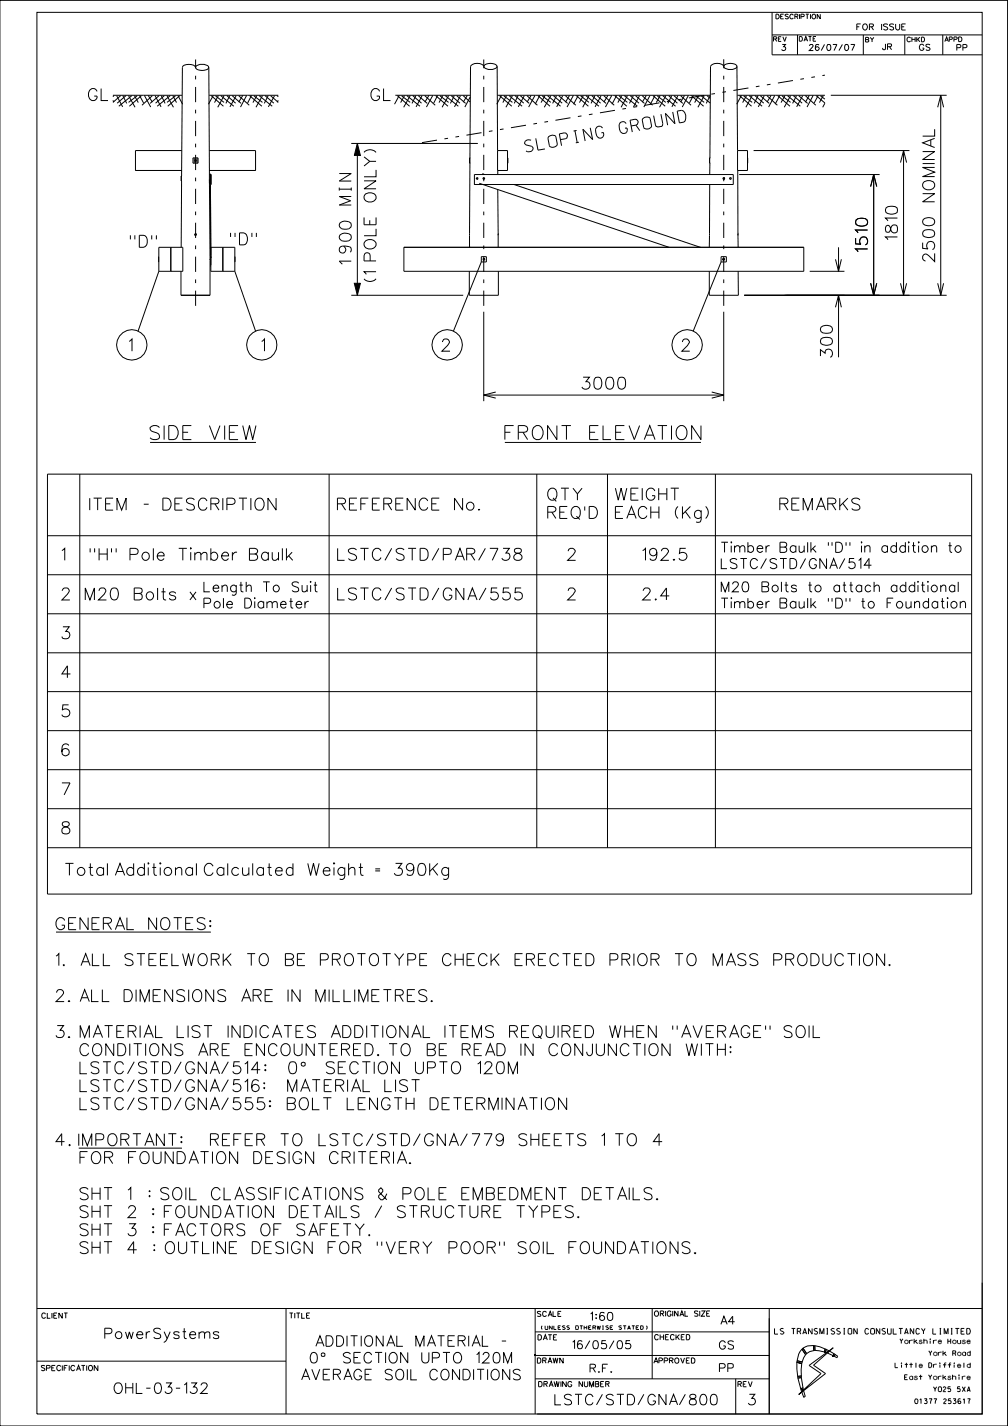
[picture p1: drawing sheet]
<svg xmlns="http://www.w3.org/2000/svg" width="210mm" height="297mm" viewBox="0 0 210 297" stroke-linecap="round" stroke-linejoin="round" font-family="sans-serif">
<g fill="none" stroke="#000" stroke-width=".21">
<path d="M0 .1h209.9v296.9h-209.9zM7.7 2.6h196.9v291.9h-196.9zM23.5 19.8h14.4M23.7 19.9l-.2 .2M24.3 20l1.3 2.3M25.1 19.9l-1.6 1.4M25.6 19.9l.8 1.6M26.2 19.9l-1.8 1.6M26.8 19.9l1.3 2.4M27.5 19.9l-2.8 2.2M28 19.9l.8 1.5M28.6 20l-1.8 1.3"/>
<path d="M29.1 19.9l.8 1.6M29.4 19.9l-2.4 2.2M30.1 19.9l1.3 2.4M30.9 19.9l.8 1.4M31.7 19.9l-2.1 2M32.3 20l1.3 2.3M33.1 19.9l-1.8 1.6M33.6 19.9l.8 1.6M34.2 19.9l-1.8 1.6M34.8 19.9l1.3 2.4M35.5 19.9l-2.7 2.2M36 19.9l.8 1.5"/>
<path d="M36.6 20l-1.8 1.3M37.1 19.9l.9 1.8M37.4 19.9l-2.4 2.2M40.8 14a1.91 1.91 0 0 0-2.7-.2l-.4 37.7M40.8 13.8a2.25 2.25 0 0 1 2.6 0l.1 .2a1.74 1.74 0 0 1-2.2 .6l-.5-.4zM43.5 14l.1 22.2M43.6 19.8h14.4M44 19.9l2.6 2.2M44.4 19.9l-1 1.8M44.9 20l1.8 1.3M45.5 19.9l-.8 1.5M46 19.9l2.7 2.2"/>
<path d="M46.7 19.9l-1.3 2.4M47.3 19.9l1.8 1.6M47.9 19.9l-.8 1.6M48.4 19.9l1.8 1.6M49.2 20l-1.3 2.3M49.7 19.9l2.2 2M50.6 19.9l-.9 1.4M51.4 19.9l-1.3 2.4M52 19.9l2.6 2.2M52.4 19.9l-.8 1.6M52.9 20l1.8 1.3M53.5 19.9l-.8 1.5"/>
<path d="M54 19.9l2.7 2.2M54.7 19.9l-1.4 2.4M55.2 19.9l1.8 1.6M55.9 19.9l-.8 1.6M56.4 19.9l1.6 1.4M57.2 20l-1.3 2.3M57.7 19.9l.3 .2M82.4 19.8h15.5M82.8 19.9l2.5 2.2M83.2 19.9l-1 1.8M83.7 20l1.8 1.3M84.3 19.9l-.8 1.5"/>
<path d="M84.8 19.9l2.7 2.2M85.5 19.9l-1.4 2.4M86 19.9l1.8 1.6M86.6 19.9l-.8 1.6M87.1 19.9l1.9 1.6M87.9 20l-1.2 2.3M88.5 19.9l2.2 2M89.3 19.9l-.8 1.4M90.2 19.9l-1.4 2.4M90.8 19.9l2.5 2.2M91.2 19.9l-.8 1.6M91.7 20l1.8 1.3"/>
<path d="M92.2 19.9l-.7 1.5M92.8 19.9l2.7 2.2M93.5 19.9l-1.4 2.4M94 19.9l1.8 1.6M94.6 19.9l-.8 1.6M95.1 19.9l1.9 1.6M95.9 20l-1.2 2.3M96.5 19.9l1.4 1.3M97.4 19.9l-.9 1.4M100.8 13.8a1.81 1.81 0 0 0-2.8 0l-.2 34.9M101.1 13.5a2 2 0 0 1 2.5 .3 1.86 1.86 0 0 1-2.7 .2v-.3zM103.6 13.8l.1 17.6"/>
<path d="M103.6 19.8h44.3M104.1 19.9l2.5 2.2M104.5 19.9l-1 1.8M105 20l1.7 1.3M105.5 19.9l-.7 1.5M106.1 19.9l2.7 2.2M106.7 19.9l-1.3 2.4M107.3 19.9l1.8 1.6M107.9 19.9l-.8 1.6M108.4 19.9l1.9 1.6M109.2 20l-1.2 2.3M109.8 19.9l2.2 2"/>
<path d="M110.6 19.9l-.8 1.4M111.4 19.9l-1.3 2.4M112.1 19.9l2.5 2.2M112.5 19.9l-1 1.8M113 20l1.7 1.3M113.5 19.9l-.8 1.5M114.1 19.9l2.7 2.2M114.7 19.9l-1.3 2.4M115.3 19.9l1.8 1.6M115.9 19.9l-.8 1.6M116.4 19.9l1.9 1.6M117.2 20l-1.2 2.3"/>
<path d="M117.8 19.9l2.2 2M118.6 19.9l-.8 1.4M119.4 19.9l-1.3 2.4M120.1 19.9l2.5 2.2M120.5 19.9l-1 1.8M121 20l1.7 1.3M121.5 19.9l-.8 1.5M122.1 19.9l2.7 2.2M122.7 19.9l-1.3 2.4M123.3 19.9l1.8 1.6M123.9 19.9l-.8 1.6M124.4 19.9l1.9 1.6"/>
<path d="M125.2 20l-1.2 2.3M125.8 19.9l2.2 2M126.6 19.9l-.8 1.4M127.4 19.9l-1.3 2.4M128.1 19.9l2.5 2.2M128.5 19.9l-1 1.8M129 20l1.7 1.3M129.5 19.9l-.8 1.5M130.1 19.9l2.7 2.2M130.7 19.9l-1.3 2.4M131.3 19.9l1.8 1.6M131.9 19.9l-.8 1.6"/>
<path d="M132.4 19.9l1.9 1.6M133.2 20l-1.2 2.3M133.8 19.9l2.2 2M134.6 19.9l-.8 1.4M135.4 19.9l-1.3 2.4M136 19.9l2.6 2.2M136.5 19.9l-1 1.8M136.9 20l1.8 1.3M137.5 19.9l-.8 1.5M138.1 19.9l2.6 2.2M138.7 19.9l-1.3 2.4M139.3 19.9l1.8 1.6"/>
<path d="M139.9 19.9l-.8 1.6M140.4 19.9l1.9 1.6M141.2 20l-1.2 2.3M141.8 19.9l2.2 2M142.6 19.9l-.8 1.4M143.4 19.9l-1.3 2.4M144 19.9l2.6 2.2M144.5 19.9l-.9 1.6M144.9 20l1.8 1.3M145.5 19.9l-.8 1.5M146.1 19.9l1.8 1.6M146.7 19.9l-1.3 2.4"/>
<path d="M147.3 19.9l.6 .6M147.9 19.9l-.8 1.6M150.8 13.8a1.81 1.81 0 0 0-2.8 0l-.1 19.1M151 13.5l.7-.3h.9a.75 .75 0 0 1 .9 .8 2.25 2.25 0 0 1-2.6 0l-.1-.2zM153.5 13.8l.2 17.6M153.6 19.8h18.3M154.1 19.9l2.5 2.2M154.5 19.9l-1 1.8M154.9 20l1.8 1.3M155.5 19.9l-.8 1.5M156.1 19.9l2.7 2.2M156.7 19.9l-1.3 2.4"/>
<path d="M157.3 19.9l1.8 1.6M157.9 19.9l-.8 1.6M158.4 19.9l1.9 1.6M159.2 20l-1.2 2.3M159.8 19.9l2.2 2M160.6 19.9l-.8 1.4M160.9 7.3h43.7M160.9 2.6v8.8h43.7M161.4 19.9l-1.3 2.4M162 19.9l2.6 2.2M162.5 19.9l-1 1.8M162.9 20l1.8 1.3"/>
<path d="M163.5 19.9l-.8 1.5M164.1 19.9l2.6 2.2M164.7 19.9l-1.3 2.4M165.3 19.9l1.8 1.6M165.9 19.9l-.8 1.6M166.1 7.3v4.1M166.4 19.9l1.9 1.6M167.2 20l-1.2 2.3M167.8 19.9l2.2 2M168.6 19.9l-.8 1.4M169.4 19.9l-1.3 2.4M170 19.9l1.9 1.6"/>
<path d="M170.5 19.9l-.9 1.6M170.9 20l1 .6M171.5 19.9l-.8 1.5M173.1 19.8h24.1M179.9 7.3v4.1M188.5 7.3v4.1M196 19.8v41.7M196.4 7.3v4.1M23.5 20.9l.2 .4M37.9 31.4h-9.7v4.1h9.6M37.9 36.6h-.2v1.1h.2M40.2 32.9h1.1v1.1h-1.1z"/>
<path d="M40.5 32.9v1.1M41 32.9v1.1M43.6 31.4h9.6v4.1h-9.6M43.6 36.2h.2v2.2M43.6 36.2v2h.2M43.6 37.4l.2 16.4M43.8 36.4h.2v2h-.2M43.8 38.4l.1 16.8M43.8 38.4l.1 14.8M58 20.9l-.3 .4M73.2 29.9h26.4M74.4 29.9v31.6"/>
<path d="M97.9 20.2l-1.1 2.1M98 32.9h-.2v1.1h.2M98.8 36.4h54v2h-54zM99.8 38.2l39.6 13.3M100.5 36.2l.4 .2M100.5 36.2v.2M100.5 36.2h.1M103.7 31.4h2v4.1h-2zM103.7 39.5l.1 9.2M103.7 35.5v.9M105.7 32.9v1.1M107.1 38.4l38.8 13.1"/>
<path d="M147.9 32.9v1.1M147.9 38.4l-.1 10.3M147.9 34v2.4M148 32.9h-.2v1.1h.2M150.8 37l.1 .1v.2M153.7 31.4h2v4.1h-2zM153.7 35.5v13.2M154 36.4h29.2M155.7 32.9v1.1M157 31.4h32.5M171.9 21.5l-.5 .8M181.4 38.9l.6-2.5 .7 2.5"/>
<path d="M182 36.4v25.1M187.6 33.9l.6-2.5 .7 2.5M188.2 31.4v30.1M195.4 22.3l.6-2.5 .6 2.5M33.1 56.5l-4.3 12.5M33.1 51.5h5v5h-5zM33.1 53.5v1.1M35.6 51.5v5M37.7 56.5v5M43.8 53.8v7.7M43.8 55.4h.1M43.8 53.9h.1"/>
<path d="M43.9 53.4v.4zM43.9 51.5h5v5h-5zM43.9 53.4h.1M46.4 51.5v5M48.9 56.5l4.3 12.5M48.9 53.5v1.1M84.1 51.5h83.4v5h-83.4zM97.8 56.5v5h6v-5M97.8 48.7v2.8M97.8 48.7l.1 .1M100.3 54.6l-5.8 14.4M100.3 53.5h1v1.1h-1z"/>
<path d="M103.8 48.7v.4M103.8 48.7v2.8M103.8 48.7h.1M147.8 56.5v5h6v-5M147.8 48.7v2.8M147.8 48.7l.1 .1M150.2 54.6l-5.8 14.4M150.2 53.5h1.1v1.1h-1.1zM150.7 53.9l-.1 .1 .1 .2M150.7 54.2h.1M150.9 53.8l-.3 .1 .1 .3M150.9 53.8v.1"/>
<path d="M153.7 48.7v.4M153.7 48.7l.1 2.8M153.7 48.7h.1M168.7 56.5h7.2M174.1 54l.6 2.5 .6-2.5M174.7 51.5v5M181.4 59l.6 2.5 .7-2.5M187.6 59l.6 2.5 .7-2.5M195.4 59l.6 2.5 .6-2.5M37.7 61.5h3.1M37.7 61.5h6.1M40.8 61.5h3"/>
<path d="M40.8 61.5h.1M73.2 61.5h23.3M100.8 64.9v18.7M150.8 64.9v18.7M155.1 61.5h42.1M174.1 64l.6-2.5 .6 2.5M174.7 61.5v12.9M9.9 98.8h192.5v87.4h-192.5zM16.6 98.8v77.8M31.3 92.1h22M68.6 98.8v77.8M100.8 82.3h50"/>
<path d="M103.3 81.7l-2.5 .6 2.5 .6M105.2 92.1h40.8M111.8 98.8v77.8M126.6 98.8v77.8M148.3 81.7l2.5 .6-2.5 .6M149 98.8v77.8M9.9 111.6h192.5M9.9 119.7h192.5M39.7 114.1l.2 .1-.2 .1zM152.3 112.8v.3zM179.5 112.8v.3zM189.2 112.9h.2l-.1 .2z"/>
<path d="M191.4 112.8l.1 .1-.1 .2zM9.9 127.8h192.5M9.9 136h192.5M53.1 124.5v.2zM64.6 121.2h.2zM152.3 124.5v.2zM191.2 121.1v.2zM193.3 121.1v.2zM197.4 124.5l.1 .1-.1 .1zM9.9 144h192.5M9.9 152.2h192.5M9.9 160.3h192.5"/>
<path d="M9.9 168.4h192.5M9.9 176.6h192.5M30.9 179.7l.1 .1-.1 .1zM33.4 179.7l.1 .1-.1 .1-.1-.1zM69.5 179.8l.1-.1 .1 .1-.1 .1zM11.7 194.1h32.2M16.4 239.1h21.5M52.4 228.6h-1.2l-.1 1.1a.9 .9 0 0 1 1.4 0 .9 .9 0 0 1-.2 1.3 .9 .9 0 0 1-1.3-.3M53.9 225.2a.72 .72 0 0 0-.7-.3 .72 .72 0 0 0-.6 .5 1.74 1.74 0 0 0 .2 1.8 .78 .78 0 0 0 1.1-.3 .78 .78 0 0 0-.5-1.1 .78 .78 0 0 0-1 .8M54.2 222.8h-1.8l1.2-1.7v2.5M7.7 272.5h196.9M59.6 272.5v22"/>
<path d="M111.5 277.4h48.8M111.5 272.5v22M135.9 272.5v14.7M160.3 272.5v22M204.6 267.2v27.3h-92.7M7.7 283.5h51.9M111.5 282.3h48.8M111.5 287.2h48.8M153.3 287.2v7.3M153.7 288.3l.7-.1v-.3l-.7-.2v1.1M155.5 287.7h-.7v1.1M155.9 287.7l.4 1.1 .4-1.1"/>
<path d="M166 283.7l.2 3M166 283.7l1 .3M166 283.7h.1M166.1 283.4l-.1 .3M166.1 283.4h.1M166.1 283.4l1 .3M166.2 286.7h.1M166.2 286.7v.3M166.2 287h.1M166.2 287l.6 2.3M166.8 289.3h.1M166.8 289.3l.1 .2"/>
<path d="M166.9 289.5h.1M166.9 286.6h.1M166.9 286.6l-.7 .1M166.9 286.6v.3M166.9 286.9h.1M166.9 286.9l-.7 .1M166.9 286.9l.4 2.1M167 284l-.1 2.6M167 284h.1M167.1 281l-.7 1-.3 1.4M167.1 281l.7 1.1M167.1 281h.1"/>
<path d="M167.1 283.7h.1M167.1 283.7l-.1 .3M167.3 280.8l-.2 .2M167.3 280.8h.1M167.3 280.8l.7 1.1M167.3 289h.1M167.3 289l-.5 .3M167.3 289v.3M167.3 289.3h.1M167.3 289.3l-.4 .2M167.3 289.3l.1 .2-.4 .3-.1-.3M167.5 291h.1"/>
<path d="M167.8 290.8l-.4-1.2-.4 .3 .5 1.1M167.8 290.8l-.3 .2M167.8 290.8h.1M167.8 282.1l-.7 1.6M167.8 282.1h.1M168 281.9h.1M168 281.9l-.2 .2M168.6 284.4l5-3.7-4.1 3.6 2.5 1.8-5.6 4.3 4.7-4.3zM169.5 280.2l-1.2 .1-1 .5M169.5 280.2v1.1M169.5 280.2h.1M169.5 280.2l.2 .1"/>
<path d="M169.5 281.3l-.8 .2-.7 .4M169.5 281.3h.1M169.7 280.3l2.2 .7M169.7 280.3h.1M169.7 280.3l.1 1M169.8 281.3l2 .3M169.8 281.3h.1M169.8 281.3h-.3M171.8 281.6l.2 .1M171.9 281h.1M171.9 281l-.1 .6M171.9 281h.2"/>
<path d="M172 281.7h.1M172.1 281l-.1 .7M172.1 281h.1M172.1 281l.6 .3-.5 .4h-.2M173.6 282.4h.1M173.6 282.4l.2 .1M173.7 281.9h.1M173.7 281.9l-.9-.5-.4 .4 1.2 .6M173.7 281.9l-.1 .5M173.7 281.9l.3 .2M173.8 282.5h.1M173.8 282.5l.6 .3"/>
<path d="M174 282.1h.1M174 282.1l-.2 .4M174 282.1l.5 .4M174.4 282.8h.1M174.5 282.5h.1M174.5 282.5l-.1 .3"/>
<circle cx="40.7" cy="33.4" r=".2"/>
<circle cx="99.4" cy="37.2" r=".17"/>
<circle cx="100.8" cy="37.2" r=".19"/>
<circle cx="150.8" cy="37.2" r=".19"/>
<circle cx="152.2" cy="37.2" r=".17"/>
<circle cx="40.8" cy="48.9" r=".2"/>
<circle cx="100.8" cy="54" r=".2"/>
<circle cx="150.8" cy="54" r=".18"/>
<circle cx="27.5" cy="71.8" r="3.2"/>
<circle cx="54.6" cy="71.8" r="3.2"/>
<circle cx="93.2" cy="71.8" r="3.2"/>
<circle cx="143.2" cy="71.8" r="3.2"/>
</g>
<g fill="#000">
<path d="M111.3 282.2h.3v.3h-.3z" fill-rule="evenodd"/>
<path d="M171.6 281.4h.3v.3h-.3z" fill-rule="evenodd"/>
<path d="M173.4 282.2h.3v.3h-.3z" fill-rule="evenodd"/>
</g>
<path d="M40.8 63.7v-51.3M100.8 63.7v-51.3M150.8 63.7v-51.3" fill="none" stroke="#000" stroke-width=".21" stroke-dasharray="3.2 1.6 .8 1.6" stroke-linecap="butt"/>
<path d="M74.4 29.9l.7 2.5h-1.3zM73.8 59h1.3l-.7 2.5z" fill="#000" stroke="#000" stroke-width=".21"/>
<path d="M87.9 29.7l84-14" fill="none" stroke="#000" stroke-width=".21" stroke-dasharray="3.2 1.6 .8 1.6 .8 1.6" stroke-linecap="butt"/>
<g font-size="2.9">
<text x="31.3" y="91.6">SIDE VIEW</text>
<text x="105.2" y="91.6">FRONT ELEVATION</text>
</g>
<g font-size="2.5">
<text x="18.5" y="20.9">GL</text>
<text x="77.3" y="20.9">GL</text>
<text x="126.8" y="28.4" transform="rotate(-11 126.8 28.4)">G R O U N D</text>
<text x="109.7" y="31.7" transform="rotate(-11 109.7 31.7)">S L O P I N G</text>
<text x="27.1" y="51.5">&quot;D&quot;</text>
<text x="47.9" y="51">&quot;D&quot;</text>
<text x="180.8" y="52.4" transform="rotate(-90 180.8 52.4)">1510</text>
<text x="187" y="49.9" transform="rotate(-90 187 49.9)">1810</text>
<text x="73.2" y="55.2" transform="rotate(-90 73.2 55.2)">1900 MIN</text>
<text x="78.4" y="58.7" transform="rotate(-90 78.4 58.7)">(1 POLE ONLY)</text>
<text x="194.7" y="54.5" transform="rotate(-90 194.7 54.5)">2500 NOMINAL</text>
<text x="26.9" y="73.1">1</text>
<text x="54.5" y="73.1">1</text>
<text x="92.1" y="73.1">2</text>
<text x="142.1" y="73.1">2</text>
<text x="173.4" y="74.4" transform="rotate(-90 173.4 74.4)">300</text>
<text x="121.2" y="81">3000</text>
<text x="18.7" y="106.3">ITEM - DESCRIPTION</text>
<text x="70.3" y="106.3">REFERENCE No.</text>
<text x="114.1" y="104.2">QTY</text>
<text x="114.1" y="108">REQ’D</text>
<text x="128.2" y="104.2">WEIGHT</text>
<text x="128.2" y="108">EACH (Kg)</text>
<text x="162.5" y="106.3">REMARKS</text>
<text x="12.9" y="116.7">1</text>
<text x="18.7" y="116.7">&quot;H&quot; Pole Timber Baulk</text>
<text x="70.3" y="116.7">LSTC/STD/PAR/738</text>
<text x="118.3" y="116.7">2</text>
<text x="133.9" y="116.7">192.5</text>
<text x="12.9" y="124.9">2</text>
<text x="17.8" y="124.9">M20 Bolts x</text>
<text x="70.3" y="124.9">LSTC/STD/GNA/555</text>
<text x="118.3" y="124.9">2</text>
<text x="133.9" y="124.9">2.4</text>
<text x="12.9" y="133.1">3</text>
<text x="12.9" y="141.2">4</text>
<text x="12.9" y="149.3">5</text>
<text x="12.9" y="157.4">6</text>
<text x="12.9" y="165.5">7</text>
<text x="12.9" y="173.7">8</text>
<text x="13.6" y="182.3">Total Additional Calculated Weight = 390Kg</text>
<text x="11.7" y="193.6">GENERAL NOTES:</text>
<text x="11.7" y="201.1">1.</text>
<text x="16.9" y="201.1">ALL STEELWORK TO BE PROTOTYPE CHECK ERECTED PRIOR TO MASS PRODUCTION.</text>
<text x="11.7" y="208.6">2. ALL DIMENSIONS ARE IN MILLIMETRES.</text>
<text x="11.7" y="216.1">3. MATERIAL LIST INDICATES ADDITIONAL ITEMS REQUIRED WHEN &quot;AVERAGE&quot; SOIL</text>
<text x="13.7" y="219.9">CONDITIONS ARE ENCOUNTERED. TO BE READ IN CONJUNCTION WITH:</text>
<text x="13.8" y="223.6">LSTC/STD/GNA/514:</text>
<text x="13.8" y="227.4">LSTC/STD/GNA/516:</text>
<text x="55" y="223.6">0%%d SECTION UPTO 120M</text>
<text x="55.6" y="227.4">MATERIAL LIST</text>
<text x="13.8" y="231.1">LSTC/STD/GNA/555:</text>
<text x="53.9" y="231.1">BOLT LENGTH DETERMINATION</text>
<text x="11.7" y="238.6">4. IMPORTANT:</text>
<text x="41.2" y="238.6">REFER TO LSTC/STD/GNA/779 SHEETS 1 TO 4</text>
<text x="13.7" y="242.4">FOR FOUNDATION DESIGN CRITERIA.</text>
<text x="13.8" y="249.9">SHT 1</text>
<text x="26.7" y="249.9">: SOIL CLASSIFICATIONS &amp; POLE EMBEDMENT DETAILS.</text>
<text x="13.9" y="253.6">SHT 2 : FOUNDATION DETAILS / STRUCTURE TYPES.</text>
<text x="14" y="257.4">SHT 3 : FACTORS OF SAFETY.</text>
<text x="13.8" y="261.1">SHT 4 : OUTLINE DESIGN FOR &quot;VERY POOR&quot; SOIL FOUNDATIONS.</text>
</g>
<g font-size="2.2">
<text x="21.9" y="278.8">PowerSystems</text>
<text x="65.8" y="280.4">ADDITIONAL MATERIAL -</text>
<text x="62.9" y="287.4">AVERAGE SOIL CONDITIONS</text>
<text x="64.7" y="283.9">0^ SECTION UPTO 120M</text>
<text x="23.8" y="290.2">OHL-03-132</text>
<text x="115.6" y="292.6">LSTC/STD/GNA/800</text>
<text x="155.9" y="292.6">3</text>
</g>
<g font-size="2.1">
<text x="150.3" y="115">Timber Baulk &quot;D&quot; in addition to</text>
<text x="150.3" y="118.4">LSTC/STD/GNA/514</text>
<text x="42.5" y="123.3">Length To Suit</text>
<text x="150.3" y="123.3">M20 Bolts to attach additional</text>
<text x="42.5" y="126.7">Pole Diameter</text>
<text x="150.3" y="126.7">Timber Baulk &quot;D&quot; to Foundation</text>
</g>
<g font-size="1.7">
<text x="123.1" y="275">1:60</text>
<text x="150.2" y="275.8">A4</text>
<text x="119.3" y="280.9">16/05/05</text>
<text x="149.9" y="281">GS</text>
<text x="122.9" y="285.8">R.F.</text>
<text x="149.9" y="285.7">PP</text>
</g>
<g font-size="1.3">
<text x="162.9" y="10.5">3</text>
<text x="168.6" y="10.5">26/07/07</text>
<text x="178.5" y="6.2">FOR ISSUE</text>
<text x="183.9" y="10.4">JR</text>
<text x="191.6" y="10.5">GS</text>
<text x="199.4" y="10.5">PP</text>
</g>
<text font-size="1.2" x="161.4" y="277.9">LS TRANSMISSION CONSULTANCY LIMITED</text>
<g font-size="1.1">
<text x="8.7" y="274.6">CLIENT</text>
<text x="60.3" y="274.6">TITLE</text>
<text x="112" y="274.2">SCALE</text>
<text x="136.4" y="274.1">ORIGINAL SIZE</text>
<text x="112.1" y="279.1">DATE</text>
<text x="136.4" y="279">CHECKED</text>
<text x="8.6" y="285.5">SPECIFICATION</text>
<text x="112" y="283.9">DRAWN</text>
<text x="136.2" y="283.9">APPROVED</text>
<text x="112.2" y="288.8">DRAWING NUMBER</text>
<text x="153.7" y="288.8">REV</text>
</g>
<g font-size="1">
<text x="161.7" y="3.9">DESCRIPTION</text>
<text x="161.2" y="8.6">REV</text>
<text x="166.5" y="8.6">DATE</text>
<text x="180.3" y="8.8">BY</text>
<text x="189" y="8.7">CHKD</text>
<text x="196.8" y="8.7">APPD</text>
<text x="187.5" y="279.8">Yorkshire House</text>
<text x="186.5" y="284.8">Little Driffield</text>
<text x="188.5" y="287.3">East Yorkshire</text>
<text x="193.5" y="282.3">York Road</text>
<text x="190.6" y="292.3">01377 253617</text>
<text x="194.5" y="289.8">YO25 5XA</text>
</g>
<text font-size=".8" x="112.7" y="276.9">(UNLESS OTHERWISE STATED)</text>
</svg>
